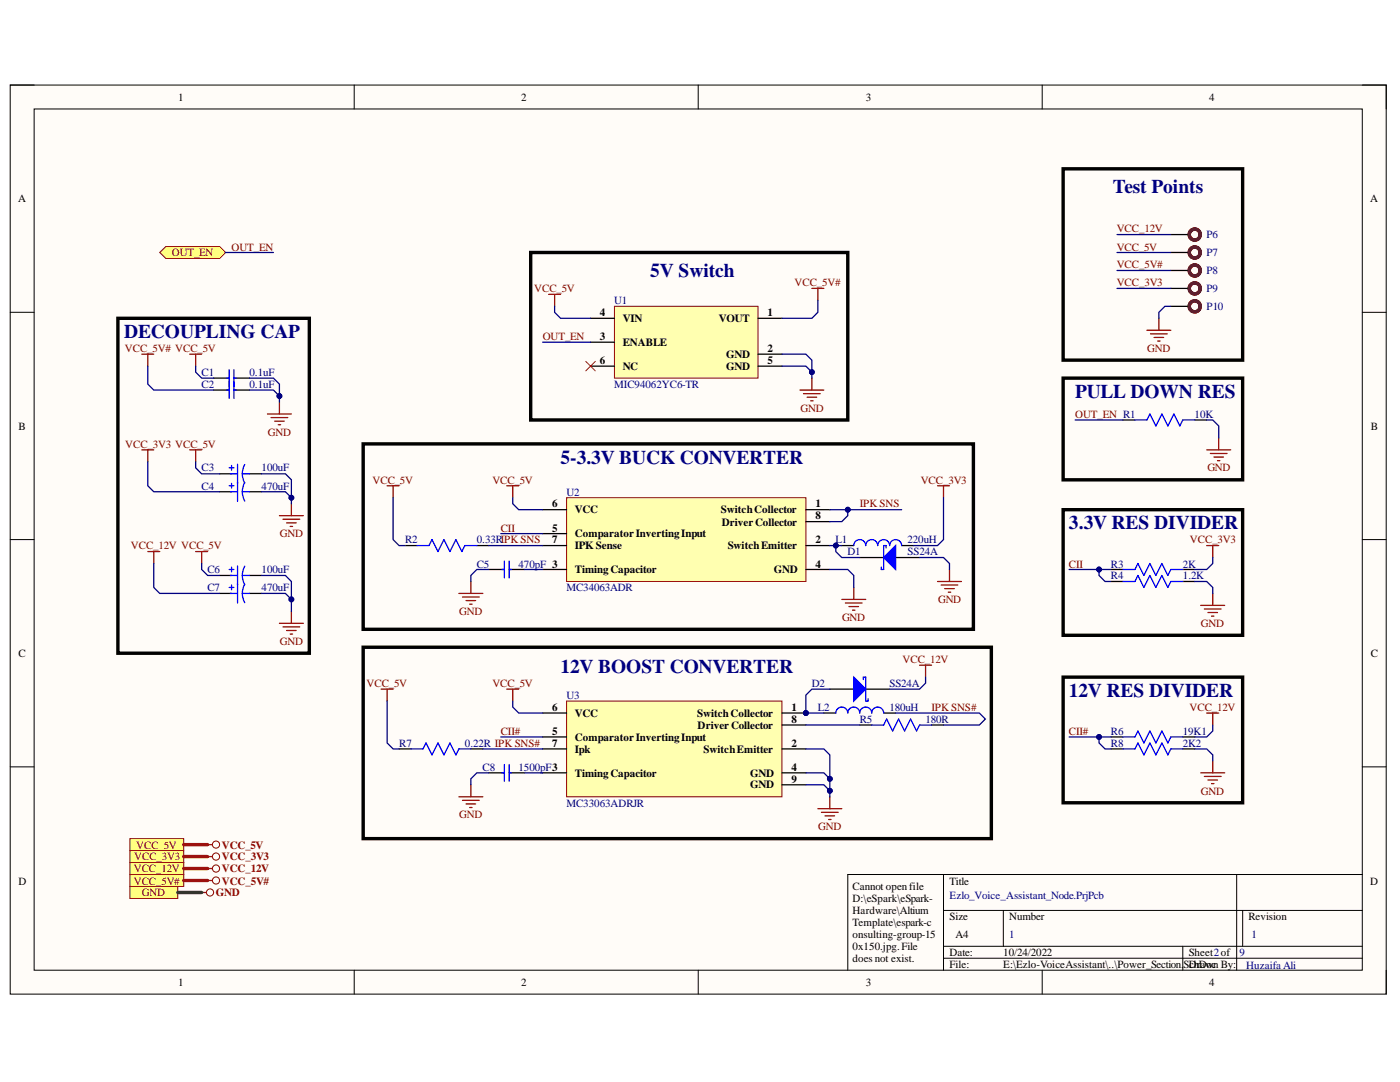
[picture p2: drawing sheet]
<svg xmlns="http://www.w3.org/2000/svg" width="279mm" height="216mm" viewBox="0 0 279 216" stroke-linecap="round" stroke-linejoin="round" font-family="sans-serif">
<path d="M2 17h274.6v181.4h-274.6z" fill-rule="evenodd" fill="#fffcf8"/>
<path d="M2 17h274.6v181.4h-274.6z" fill="none" stroke="#000" stroke-width=".2"/>
<path d="M6.8 21.7h265.1v171.9h-265.1z" fill-rule="evenodd" fill="#fffcf8"/>
<g fill="none" stroke="#000" stroke-width=".2">
<path d="M2 17h4.8M70.7 17v4.7M139.3 17v4.7M208 17v4.7M271.9 17h4.7v4.7M6.8 21.7h265.1v171.9h-265.1zM2 62.3h4.8M271.9 62.3h4.7M2 107.7h4.8M271.9 107.7h4.7M2 153h4.8M271.9 153h4.7"/>
<path d="M188.3 174.5v19.1M246.8 174.5v19.1M271.9 174.5h-102.7v19.1M70.7 193.6v4.8M139.3 193.6v4.8M188.3 181.7h83.6M188.3 188.8h83.6M188.3 191.2h83.6M200.2 181.7v7.1M208 193.6v4.8M236.1 188.8v4.8M248 181.7v7.1"/>
<path d="M276.6 193.6v4.8"/>
</g>
<g fill="none" stroke="#800000" stroke-width=".25">
<path d="M28.3 89.8h2.4M29.5 89.8v2.4M37.9 89.8h2.3M39 89.8v2.4M77.3 96.9h2.3M78.4 96.9v2.4M101.1 96.9h2.4M102.3 96.9v2.4M187.1 96.9h2.4M188.3 96.9v2.4M55.8 102.9h4.7M56.5 103.6h3.3"/>
<path d="M57.2 104.3h1.9M57.9 105h.5M58.2 100.5v2.4M91.6 118.4h4.8M92.3 119.1h3.3M93 119.8h1.9M94 116v2.4M168 119.6h4.8M170.4 117.2v2.4M187.1 116h4.8M187.8 116.7h3.4M188.5 117.5h1.9"/>
<path d="M189.2 118.2h.5M189.5 113.6v2.4M240.8 108.9h2.4M242 108.9v2.3M242 118.4v2.4M93.7 120.6h.5M168.7 120.3h3.4M169.4 121h1.9M170.1 121.8h.5M239.6 120.8h4.8M240.4 121.5h3.3M241.1 122.2h1.9"/>
<path d="M241.8 122.9h.5"/>
</g>
<path d="M80.8 108.9h2.4M95.2 108.9h2.4M97.6 113.6h3.1M101.6 113.6h3.1M171.6 111.2h4.8M178.7 111.2h4.8" fill="none" stroke="#000" stroke-width=".25"/>
<path d="M83.2 108.9h2.4l.6-1.2 1.2 2.4 1.2-2.4 1.2 2.4 1.2-2.4 1.2 2.4 .6-1.2h2.4M100.2 113.6h.5M100.7 112v3.3M101.6 112v3.3M101.6 113.6h.5" fill="none" stroke="#00f" stroke-width=".25"/>
<path d="M72.5 88.6h121.8v37h-121.8z" fill="none" stroke="#000" stroke-width=".68"/>
<path d="M176.4 111.2l2.3-2.3v4.7z" fill="#00f"/>
<g fill="none" stroke="#00f" stroke-width=".25">
<path d="M45.7 93.3h1M45.7 96.9h1M46 94.5h1.4M46 98.1h1.4M46.2 92.9v.9M46.2 96.4v1M47.4 92.6v7.4M48.4 94.5l.1 1.2 .3 .7M48.4 98.1l.1 1.2 .3 .7M48.4 94.5h1.4M48.4 98.1h1.4M48.8 92.7l-.3 .7-.1 1.1"/>
<path d="M48.8 96.3l-.3 .7-.1 1.1M170.4 108.9a1.19 1.19 0 0 1 1.2-1.2 1.19 1.19 0 0 1 1.2 1.2 1.19 1.19 0 0 1 1.2-1.2 1.19 1.19 0 0 1 1.2 1.2 1.19 1.19 0 0 1 1.2-1.2 1.19 1.19 0 0 1 1.1 1.2 1.2 1.2 0 0 1 1.2-1.2 1.2 1.2 0 0 1 1.2 1.2M176.4 111.2l2.3-2.3v4.7zM176.8 109.3v-.4h-.4v4.7h-.5v-.4M224.1 113.6h2.4l.6-1.2 1.2 2.4 1.2-2.4 1.2 2.4 1.2-2.4 1.2 2.4 .6-1.2h2.4M224.1 116h2.4l.6-1.2 1.2 2.4 1.2-2.4 1.2 2.4 1.2-2.4 1.2 2.4 .6-1.2h2.4"/>
</g>
<path d="M43.8 94.5h2.4M43.8 98.1h2.4M49.8 94.5h2.4M49.8 98.1h2.4M168 108.9h2.4M179.9 108.9h2.4M221.7 113.6h2.4M221.7 116h2.4M236.1 113.6h2.3M236.1 116h2.3" fill="none" stroke="#000" stroke-width=".25"/>
<path d="M122.6 61.1h28.7v14.3h-28.7z" fill-rule="evenodd" fill="#ffffb0"/>
<path d="M122.6 61.1h28.7v14.3h-28.7z" fill="none" stroke="#800000" stroke-width=".2"/>
<path d="M117.9 63.5h4.7M117.9 68.3h4.7M117.9 73.1h4.7M151.3 63.5h4.8M151.3 70.7h4.8M151.3 73.1h4.8" fill="none" stroke="#000" stroke-width=".25"/>
<path d="M109.5 58.7h2.4M110.7 58.7v2.4M162 57.5h2.4M163.2 57.5v2.4M159.6 77.8h4.8M160.4 78.6h3.3M161.1 79.3h1.9M161.8 80h.5M162 75.4v2.4" fill="none" stroke="#800000" stroke-width=".25"/>
<path d="M116.9 72.1l1.9 1.9M118.8 72.1l-1.9 1.9" fill="none" stroke="#f00" stroke-width=".2"/>
<path d="M113.1 99.3h47.7v16.7h-47.7z" fill-rule="evenodd" fill="#ffffb0"/>
<path d="M113.1 99.3h47.7v16.7h-47.7z" fill="none" stroke="#800000" stroke-width=".2"/>
<path d="M108.3 101.7h4.8M108.3 108.9h4.8M108.3 113.6h4.8M108.3 106.5h4.8M160.8 101.7h4.8M160.8 108.9h4.8M160.8 113.6h4.8M160.8 104.1h4.8" fill="none" stroke="#000" stroke-width=".25"/>
<path d="M91.6 159h4.8M92.3 159.7h3.3M94 156.6v2.4M165.6 159v2.4M93 160.4h1.9M93.7 161.1h.5M163.2 161.4h4.8M163.9 162.1h3.4M164.7 162.8h1.9M165.4 163.5h.4" fill="none" stroke="#800000" stroke-width=".25"/>
<path d="M72.5 129.1h125.3v38.2h-125.3z" fill="none" stroke="#000" stroke-width=".68"/>
<circle cx="160.8" cy="142.3" r=".48" fill="#000080"/>
<circle cx="160.8" cy="142.3" r=".48" fill="none" stroke="#000080" stroke-width=".2"/>
<path d="M113.1 139.9h43v19.1h-43z" fill-rule="evenodd" fill="#ffffb0"/>
<path d="M113.1 139.9h43v19.1h-43z" fill="none" stroke="#800000" stroke-width=".2"/>
<path d="M156.1 142.3h4.7" fill="none" stroke="#000" stroke-width=".25"/>
<circle cx="160.8" cy="142.3" r=".48" fill="#000080"/>
<circle cx="160.8" cy="142.3" r=".48" fill="none" stroke="#000080" stroke-width=".2"/>
<g fill="none" stroke="#000" stroke-width=".25">
<path d="M165.6 137.5h4.8M172.8 137.5h4.7M79.6 149.4h2.4M94 149.4h2.4M97.6 154.2h3.1M101.6 154.2h3.1M108.3 149.4h4.8M108.3 154.2h4.8M108.3 147.1h4.8M108.3 142.3h4.8M156.1 149.4h4.7M156.1 154.2h4.7"/>
<path d="M156.1 144.7h4.7M156.1 156.6h4.7M164.4 142.3h2.4M171.6 144.7h2.4M176.4 142.3h2.3M185.9 144.7h2.4"/>
</g>
<g fill="none" stroke="#800000" stroke-width=".25">
<path d="M29.5 110.1h2.4M30.7 110.1v2.3M39 110.1h2.4M40.2 110.1v2.3M55.8 124.4h4.7M56.5 125.1h3.3M57.2 125.8h1.9M57.9 126.5h.5M58.2 122v2.4M76.1 137.5h2.3M77.3 137.5v2.4M101.1 137.5h2.4"/>
<path d="M102.3 137.5v2.4M183.5 132.7h2.4M184.7 132.7v2.4M239.6 154.2h4.8M240.4 154.9h3.3M240.8 142.3h2.4M241.1 155.6h1.9M241.8 156.4h.5M242 142.3v2.4M242 151.8v2.4"/>
</g>
<path d="M23.5 63.5h38.2v66.8h-38.2z" fill="none" stroke="#000" stroke-width=".68"/>
<path d="M82 149.4h2.4l.6-1.2 1.2 2.4 1.2-2.4 1.2 2.4 1.2-2.4 1.2 2.4 .6-1.2h2.4M100.2 154.2h.5M100.7 152.5v3.4M101.6 152.5v3.4M101.6 154.2h.5M166.8 142.3a1.2 1.2 0 0 1 1.2-1.2 1.2 1.2 0 0 1 1.2 1.2 1.19 1.19 0 0 1 1.2-1.2 1.19 1.19 0 0 1 1.2 1.2 1.19 1.19 0 0 1 1.2-1.2 1.19 1.19 0 0 1 1.2 1.2 1.19 1.19 0 0 1 1.2-1.2 1.19 1.19 0 0 1 1.2 1.2M174 144.7h2.4l.6-1.2 1.1 2.4 1.2-2.4 1.2 2.4 1.2-2.4 1.2 2.4 .6-1.2h2.4" fill="none" stroke="#00f" stroke-width=".25"/>
<path d="M170.4 135.1l2.4 2.4-2.4 2.4z" fill="#00f"/>
<path d="M45.3 75.4h.4M45.3 77.8h.4M45.7 73.8v5.7M46.7 73.8v5.7M46.7 75.4h.5M46.7 77.8h.5M226.5 83.8h2.4l.6-1.2 1.2 2.4 1.2-2.4 1.2 2.4 1.2-2.4 1.2 2.4 .6-1.2h2.3M170.4 135.1l2.4 2.4-2.4 2.4zM172.3 135.6v-.5h.5v4.8h.4v-.5M224.1 149.4h2.4l.6-1.2 1.2 2.4 1.2-2.4 1.2 2.4 1.2-2.4 1.2 2.4 .6-1.2h2.4" fill="none" stroke="#00f" stroke-width=".25"/>
<path d="M42.6 75.4h3.1M42.6 77.8h3.1M46.7 75.4h3.1M46.7 77.8h3.1M224.1 83.8h2.4M238.4 83.8h2.4M221.7 149.4h2.4M236.1 149.4h2.3" fill="none" stroke="#000" stroke-width=".25"/>
<path d="M105.9 50.4h63.3v33.4h-63.3zM212.2 75.5h35.8v20.2h-35.8zM212.2 101.7h35.8v25.1h-35.8zM212.2 135.1h35.8v25.1h-35.8z" fill="none" stroke="#000" stroke-width=".68"/>
<g fill="none" stroke="#800000" stroke-width=".25">
<path d="M28.3 70.7h2.4M29.5 70.7v2.4M37.9 70.7h2.3M39 70.7v2.4M53.4 82.6h4.8M54.1 83.3h3.3M54.8 84h1.9M55.5 84.8h.5M55.8 80.2v2.4M240.8 89.8h4.8M241.5 90.5h3.4M242.3 91.2h1.9"/>
<path d="M243 91.9h.5M243.2 87.4v2.4"/>
</g>
<path d="M31.9 50.4l1.2-1.2h10.7l1.2 1.2-1.2 1.2h-10.7z" fill-rule="evenodd" fill="#ffff80"/>
<path d="M31.9 50.4l1.2-1.2h10.7l1.2 1.2-1.2 1.2h-10.7z" fill="none" stroke="#800000" stroke-width=".2"/>
<path d="M25.9 174.5h10.8v2.4h-10.8z" fill-rule="evenodd" fill="#ffff80"/>
<path d="M25.9 174.5h10.8v2.4h-10.8z" fill="none" stroke="#800000" stroke-width=".2"/>
<path d="M25.9 176.9h9.6v2.4h-9.6z" fill-rule="evenodd" fill="#ffff80"/>
<g fill="none" stroke="#800000" stroke-width=".2">
<path d="M25.9 176.9h9.6v2.4h-9.6z"/>
<circle cx="41.9" cy="178.1" r=".72"/>
<circle cx="43.1" cy="175.7" r=".72"/>
</g>
<path d="M40.2 178.1h1M41.4 175.7h1" fill="none" stroke="#800000" stroke-width=".25"/>
<path d="M25.9 172.1h10.8v2.4h-10.8z" fill-rule="evenodd" fill="#ffff80"/>
<g fill="none" stroke="#800000" stroke-width=".2">
<path d="M25.9 172.1h10.8v2.4h-10.8z"/>
<circle cx="43.1" cy="173.3" r=".72"/>
</g>
<path d="M41.4 173.3h1" fill="none" stroke="#800000" stroke-width=".25"/>
<path d="M25.9 169.7h10.8v2.4h-10.8z" fill-rule="evenodd" fill="#ffff80"/>
<g fill="none" stroke="#800000" stroke-width=".2">
<path d="M25.9 169.7h10.8v2.4h-10.8z"/>
<circle cx="43.1" cy="170.9" r=".72"/>
</g>
<path d="M41.4 170.9h1" fill="none" stroke="#800000" stroke-width=".25"/>
<path d="M25.9 167.3h10.8v2.4h-10.8z" fill-rule="evenodd" fill="#ffff80"/>
<g fill="none" stroke="#800000" stroke-width=".2">
<path d="M25.9 167.3h10.8v2.4h-10.8z"/>
<circle cx="43.1" cy="168.5" r=".72"/>
</g>
<path d="M228.9 65.9h4.8M229.6 66.6h3.3M230.3 67.3h1.9M231 68.1h.5M231.3 63.5v2.4M41.4 168.5h1" fill="none" stroke="#800000" stroke-width=".25"/>
<path d="M233.7 46.8h3.5M233.7 54h3.5M233.7 50.4h3.5M233.7 57.6h3.5M233.7 61.1h3.5M43.8 114.8h2.4M43.8 118.4h2.4M49.8 114.8h2.4M49.8 118.4h2.4M221.7 147.1h2.4M236.1 147.1h2.3" fill="none" stroke="#000" stroke-width=".25"/>
<g fill="none" stroke="#00f" stroke-width=".25">
<path d="M45.7 113.6h1M45.7 117.2h1M46 114.8h1.4M46 118.4h1.4M46.2 113.2v.9M46.2 116.7v1M47.4 112.9v7.4M48.4 114.8l.1 1.2 .3 .7M48.4 118.4l.1 1.2 .3 .7M48.4 114.8h1.4M48.4 118.4h1.4M48.8 113l-.3 .7-.1 1.1"/>
<path d="M48.8 116.6l-.3 .7-.1 1.1M224.1 147.1h2.4l.6-1.2 1.2 2.3 1.2-2.3 1.2 2.3 1.2-2.3 1.2 2.3 .6-1.1h2.4"/>
</g>
<g fill="none" stroke="#5b0f00" stroke-width=".68">
<circle cx="238.4" cy="50.4" r="1.1"/>
<circle cx="238.4" cy="46.8" r="1.1"/>
<circle cx="238.4" cy="57.5" r="1.1"/>
<circle cx="238.4" cy="54" r="1.1"/>
<circle cx="238.4" cy="61.1" r="1.1"/>
</g>
<path d="M212.2 33.7h35.8v38.2h-35.8z" fill="none" stroke="#000" stroke-width=".68"/>
<path d="M78.4 99.3v8.4l1.2 1.2h1.2M102.3 99.3v1.2l1.2 1.2h4.8M97.6 113.6h-2.4l-1.2 1.2v1.2M97.6 108.9h10.7M99.9 106.5h8.4M104.7 113.6h3.6M165.6 113.6h3.6l1.2 1.2v2.4M169.2 101.7v1.2l-1.2 1.2h-2.4" fill="none" stroke="#000080" stroke-width=".25"/>
<circle cx="169.2" cy="101.7" r=".48" fill="#000080"/>
<circle cx="169.2" cy="101.7" r=".48" fill="none" stroke="#000080" stroke-width=".2"/>
<path d="M166.8 108.9v1.2l1.2 1.1h3.6" fill="none" stroke="#000080" stroke-width=".25"/>
<circle cx="166.8" cy="108.9" r=".48" fill="#000080"/>
<circle cx="166.8" cy="108.9" r=".48" fill="none" stroke="#000080" stroke-width=".2"/>
<path d="M188.3 99.3v8.4l-1.2 1.2h-4.8M183.5 111.2h4.8l1.2 1.2v1.2M219.3 113.6v1.2l1.2 1.2h1.2" fill="none" stroke="#000080" stroke-width=".25"/>
<circle cx="219.3" cy="113.6" r=".48" fill="#000080"/>
<circle cx="219.3" cy="113.6" r=".48" fill="none" stroke="#000080" stroke-width=".2"/>
<path d="M29.5 92.2v4.7l1.2 1.2h13.1M39 92.2v1.1l1.2 1.2h3.6M52.2 94.5h4.8l1.2 1.2v4.8M238.4 116h2.4l1.2 1.2v1.2M242 111.2v1.2l-1.2 1.2h-2.4" fill="none" stroke="#000080" stroke-width=".25"/>
<circle cx="58.2" cy="99.3" r=".48" fill="#000080"/>
<circle cx="58.2" cy="99.3" r=".48" fill="none" stroke="#000080" stroke-width=".2"/>
<path d="M165.6 108.9h2.4" fill="none" stroke="#000080" stroke-width=".25"/>
<circle cx="166.8" cy="108.9" r=".48" fill="#000080"/>
<circle cx="166.8" cy="108.9" r=".48" fill="none" stroke="#000080" stroke-width=".2"/>
<path d="M165.6 101.7h14.3" fill="none" stroke="#000080" stroke-width=".25"/>
<circle cx="169.2" cy="101.7" r=".48" fill="#000080"/>
<circle cx="169.2" cy="101.7" r=".48" fill="none" stroke="#000080" stroke-width=".2"/>
<path d="M52.2 98.1h4.8l1.2 1.2" fill="none" stroke="#000080" stroke-width=".25"/>
<circle cx="58.2" cy="99.3" r=".48" fill="#000080"/>
<circle cx="58.2" cy="99.3" r=".48" fill="none" stroke="#000080" stroke-width=".2"/>
<path d="M110.7 61.1v1.2l1.2 1.2h6M156.1 73.1h4.7l1.2 1.2" fill="none" stroke="#000080" stroke-width=".25"/>
<circle cx="162" cy="74.3" r=".48" fill="#000080"/>
<circle cx="162" cy="74.3" r=".48" fill="none" stroke="#000080" stroke-width=".2"/>
<path d="M156.1 70.7h4.7l1.2 1.2v3.5" fill="none" stroke="#000080" stroke-width=".25"/>
<circle cx="162" cy="74.3" r=".48" fill="#000080"/>
<circle cx="162" cy="74.3" r=".48" fill="none" stroke="#000080" stroke-width=".2"/>
<path d="M163.2 59.9v2.4l-1.2 1.2h-5.9M77.3 139.9v8.3l1.1 1.2h1.2M102.3 139.9v1.2l1.2 1.2h4.8M97.6 154.2h-2.4l-1.2 1.2v1.2M99.9 147.1h8.4M104.7 154.2h3.6M160.8 156.6h3.6l1.2 1.2" fill="none" stroke="#000080" stroke-width=".25"/>
<circle cx="165.6" cy="157.8" r=".48" fill="#000080"/>
<circle cx="165.6" cy="157.8" r=".48" fill="none" stroke="#000080" stroke-width=".2"/>
<path d="M160.8 154.2h3.6l1.2 1.2v3.6" fill="none" stroke="#000080" stroke-width=".25"/>
<circle cx="165.6" cy="157.8" r=".48" fill="#000080"/>
<circle cx="165.6" cy="157.8" r=".48" fill="none" stroke="#000080" stroke-width=".2"/>
<circle cx="165.6" cy="155.4" r=".48" fill="#000080"/>
<circle cx="165.6" cy="155.4" r=".48" fill="none" stroke="#000080" stroke-width=".2"/>
<path d="M184.7 135.1v1.2l-1.2 1.2h-6M96.4 149.4h11.9M160.8 149.4h3.6l1.2 1.2v4.8M160.8 144.7h10.8M178.7 142.3h16.8l1.2 1.2-1.2 1.2h-7.2" fill="none" stroke="#000080" stroke-width=".25"/>
<circle cx="165.6" cy="155.4" r=".48" fill="#000080"/>
<circle cx="165.6" cy="155.4" r=".48" fill="none" stroke="#000080" stroke-width=".2"/>
<path d="M165.6 137.5h-3.6l-1.2 1.2v3.6h3.6" fill="none" stroke="#000080" stroke-width=".25"/>
<circle cx="160.8" cy="142.3" r=".48" fill="#000080"/>
<circle cx="160.8" cy="142.3" r=".48" fill="none" stroke="#000080" stroke-width=".2"/>
<path d="M40.2 112.4v1.2l1.2 1.2h2.4M52.2 118.4h4.8l1.2 1.2" fill="none" stroke="#000080" stroke-width=".25"/>
<circle cx="58.2" cy="119.6" r=".48" fill="#000080"/>
<circle cx="58.2" cy="119.6" r=".48" fill="none" stroke="#000080" stroke-width=".2"/>
<path d="M52.2 114.8h4.8l1.2 1.2v6" fill="none" stroke="#000080" stroke-width=".25"/>
<circle cx="58.2" cy="119.6" r=".48" fill="#000080"/>
<circle cx="58.2" cy="119.6" r=".48" fill="none" stroke="#000080" stroke-width=".2"/>
<path d="M30.7 112.4v4.8l1.2 1.2h11.9M219.3 147.1v1.1l1.2 1.2h1.2" fill="none" stroke="#000080" stroke-width=".25"/>
<circle cx="219.3" cy="147.1" r=".48" fill="#000080"/>
<circle cx="219.3" cy="147.1" r=".48" fill="none" stroke="#000080" stroke-width=".2"/>
<path d="M39 73.1v1.2l1.2 1.1h2.4M49.8 75.4h4.8l1.2 1.2v2.4M108.3 68.3h9.6M214.6 83.8h9.5M240.8 83.8h1.2l1.2 1.2v2.4M238.4 149.4h2.4l1.2 1.2v1.2M242 144.7v1.2l-1.2 1.2h-2.4" fill="none" stroke="#000080" stroke-width=".25"/>
<circle cx="55.8" cy="79" r=".48" fill="#000080"/>
<circle cx="55.8" cy="79" r=".48" fill="none" stroke="#000080" stroke-width=".2"/>
<path d="M29.5 73.1v3.5l1.2 1.2h11.9M49.8 77.8h4.8l1.2 1.2v1.2" fill="none" stroke="#000080" stroke-width=".25"/>
<circle cx="55.8" cy="79" r=".48" fill="#000080"/>
<circle cx="55.8" cy="79" r=".48" fill="none" stroke="#000080" stroke-width=".2"/>
<path d="M45 50.4h9.6M222.9 50.4h10.8M222.9 54h10.8M222.9 46.8h10.8M222.9 57.6h10.8M233.7 61.1h-1.2l-1.2 1.2v1.2M213.4 113.6h8.3" fill="none" stroke="#000080" stroke-width=".25"/>
<path d="M35.5 178.1h4.7" fill="none" stroke="#274e13" stroke-width=".68"/>
<path d="M36.7 170.9h4.7M36.7 168.5h4.7M36.7 175.7h4.7M36.7 173.3h4.7" fill="none" stroke="#f00" stroke-width=".68"/>
<circle cx="219.3" cy="113.6" r=".48" fill="#000080"/>
<circle cx="219.3" cy="113.6" r=".48" fill="none" stroke="#000080" stroke-width=".2"/>
<path d="M213.4 147.1h8.3" fill="none" stroke="#000080" stroke-width=".25"/>
<circle cx="219.3" cy="147.1" r=".48" fill="#000080"/>
<circle cx="219.3" cy="147.1" r=".48" fill="none" stroke="#000080" stroke-width=".2"/>
<g font-size="3.9" fill="#000080">
<text x="222.1" y="38.6">Test Points</text>
<text x="129.8" y="55.3">5V Switch</text>
<text x="24.8" y="67.5">DECOUPLING CAP</text>
<text x="214.6" y="79.4">PULL DOWN RES</text>
<text x="111.9" y="92.6">5-3.3V BUCK CONVERTER</text>
<text x="213.3" y="105.6">3.3V RES DIVIDER</text>
<text x="111.9" y="134.3">12V BOOST CONVERTER</text>
<text x="213.3" y="139.1">12V RES DIVIDER</text>
</g>
<g font-size="2.2">
<text x="35.6" y="20.1">1</text>
<text x="104" y="20.1">2</text>
<text x="172.8" y="20.1">3</text>
<text x="241.3" y="20.1">4</text>
<text x="3.6" y="40.4">A</text>
<text x="273.5" y="40.4">A</text>
<text x="119.7" y="63.1">4</text>
<text x="124.3" y="64.3">VIN</text>
<text x="143.5" y="64.3">VOUT</text>
<text x="153.2" y="63.1">1</text>
<text x="119.7" y="67.9">3</text>
<text x="124.3" y="69.1">ENABLE</text>
<text x="144.9" y="71.4">GND</text>
<text x="153.2" y="70.3">2</text>
<text x="119.7" y="72.6">6</text>
<text x="124.3" y="73.8">NC</text>
<text x="144.9" y="73.8">GND</text>
<text x="153.2" y="72.6">5</text>
<text x="3.7" y="85.7">B</text>
<text x="273.6" y="85.7">B</text>
<text x="110.2" y="101.3">6</text>
<text x="162.7" y="101.3">1</text>
<text x="110.2" y="106.1">5</text>
<text x="114.7" y="107.2">ComparatorInvertingInput</text>
<text x="114.7" y="102.4">VCC</text>
<text x="143.9" y="102.4">SwitchCollector</text>
<text x="144" y="104.9">Driver Collector</text>
<text x="162.7" y="103.6">8</text>
<text x="110.2" y="108.4">7</text>
<text x="114.7" y="109.6">IPK Sense</text>
<text x="145.2" y="109.6">SwitchEmitter</text>
<text x="162.7" y="108.4">2</text>
<text x="162.7" y="113.2">4</text>
<text x="114.7" y="114.4">TimingCapacitor</text>
<text x="154.4" y="114.4">GND</text>
<text x="3.7" y="131.1">C</text>
<text x="273.6" y="131.1">C</text>
<text x="110.2" y="141.9">6</text>
<text x="114.7" y="143.1">VCC</text>
<text x="139.1" y="143.1">SwitchCollector</text>
<text x="158" y="141.9">1</text>
<text x="110.2" y="146.6">5</text>
<text x="110.2" y="149">7</text>
<text x="114.7" y="147.8">ComparatorInvertingInput</text>
<text x="139.2" y="145.4">Driver Collector</text>
<text x="158" y="149">2</text>
<text x="158" y="144.2">8</text>
<text x="114.7" y="155">TimingCapacitor</text>
<text x="114.7" y="150.2">Ipk</text>
<text x="140.4" y="150.2">SwitchEmitter</text>
<text x="149.7" y="155">GND</text>
<text x="158" y="153.8">4</text>
<text x="149.7" y="157.3">GND</text>
<text x="158" y="156.1">9</text>
<text x="3.7" y="176.5">D</text>
<text x="170.2" y="177.7">Cannot openfile</text>
<text x="189.5" y="176.5">Title</text>
<text x="273.5" y="176.5">D</text>
<text x="170.2" y="180">D:\eSpark\eSpark-</text>
<text x="170.2" y="182.4">Hardware\Altium</text>
<text x="170.2" y="184.8">Template\espark-c</text>
<text x="189.5" y="183.6">Size</text>
<text x="201.4" y="183.6">Number</text>
<text x="249.1" y="183.6">Revision</text>
<text x="170.2" y="187.2">onsulting-group-15</text>
<text x="170.2" y="189.6">0x150.jpg.File</text>
<text x="170.2" y="191.9">does not exist.</text>
<text x="189.5" y="190.8">Date:</text>
<text x="190.7" y="187.2">A4</text>
<text x="200.2" y="190.8">10/24/2022</text>
<text x="237.2" y="190.8">Sheet2of</text>
<text x="35.6" y="196.8">1</text>
<text x="104" y="196.8">2</text>
<text x="172.8" y="196.8">3</text>
<text x="189.5" y="193.1">File:</text>
<text x="200.2" y="193.1">E:\Ezlo-VoiceAssistant\..\Power_Section.</text>
<text x="236.2" y="193.1">SDrawn By:</text>
<text x="237.3" y="193.1">chDoc</text>
<text x="241.3" y="196.8">4</text>
</g>
<g font-size="2.2" fill="#800000">
<text x="222.9" y="46.4">VCC_12V</text>
<text x="34.3" y="51.2">OUT_EN</text>
<text x="46.2" y="50">OUT_EN</text>
<text x="222.9" y="50">VCC_5V</text>
<text x="222.9" y="53.5">VCC_5V#</text>
<text x="106.6" y="58.3">VCC_5V</text>
<text x="158.6" y="57.1">VCC_5V#</text>
<text x="222.9" y="57.1">VCC_3V3</text>
<text x="24.9" y="70.3">VCC_5V# VCC_5V</text>
<text x="108.3" y="67.9">OUT_EN</text>
<text x="229" y="70.3">GND</text>
<text x="159.8" y="82.2">GND</text>
<text x="214.6" y="83.3">OUT_EN R1</text>
<text x="25" y="89.3">VCC_3V3 VCC_5V</text>
<text x="53.5" y="87">GND</text>
<text x="241" y="94.1">GND</text>
<text x="74.3" y="96.5">VCC_5V</text>
<text x="98.3" y="96.5">VCC_5V</text>
<text x="171.6" y="101.3">IPK SNS</text>
<text x="183.8" y="96.5">VCC_3V3</text>
<text x="55.8" y="107.2">GND</text>
<text x="99.9" y="106.1">CII</text>
<text x="26.1" y="109.6">VCC_12V VCC_5V</text>
<text x="213.3" y="113.2">CII</text>
<text x="237.5" y="108.4">VCC_3V3</text>
<text x="91.7" y="122.8">GND</text>
<text x="168" y="124">GND</text>
<text x="187.2" y="120.3">GND</text>
<text x="239.7" y="125.1">GND</text>
<text x="55.8" y="128.7">GND</text>
<text x="73.2" y="137.1">VCC_5V</text>
<text x="98.3" y="137.1">VCC_5V</text>
<text x="180.1" y="132.3">VCC_12V</text>
<text x="185.9" y="141.9">IPK SNS#</text>
<text x="237.4" y="141.9">VCC_12V</text>
<text x="99.9" y="146.6">CII#</text>
<text x="213.3" y="146.6">CII#</text>
<text x="239.7" y="158.6">GND</text>
<text x="91.7" y="163.3">GND</text>
<text x="163.3" y="165.7">GND</text>
<text x="26.8" y="171.7">VCC_3V3</text>
<text x="27.2" y="169.3">VCC_5V</text>
<text x="44.3" y="171.7">VCC_3V3</text>
<text x="44.3" y="169.3">VCC_5V</text>
<text x="26.7" y="176.5">VCC_5V#</text>
<text x="26.7" y="174">VCC_12V</text>
<text x="28.3" y="178.9">GND</text>
<text x="43.1" y="178.9">GND</text>
<text x="44.3" y="176.5">VCC_5V#</text>
<text x="44.3" y="174">VCC_12V</text>
</g>
<g font-size="2.2" fill="#000080">
<text x="240.8" y="47.5">P6</text>
<text x="240.8" y="51.2">P7</text>
<text x="240.8" y="54.7">P8</text>
<text x="240.8" y="58.3">P9</text>
<text x="122.6" y="60.7">U1</text>
<text x="240.8" y="61.9">P10</text>
<text x="40.2" y="75">C1</text>
<text x="40.2" y="77.4">C2</text>
<text x="49.8" y="75">0.1uF</text>
<text x="49.8" y="77.4">0.1uF</text>
<text x="122.6" y="77.4">MIC94062YC6-TR</text>
<text x="238.4" y="83.3">10K</text>
<text x="40.2" y="94.1">C3</text>
<text x="52.2" y="94.1">100uF</text>
<text x="40.2" y="97.7">C4</text>
<text x="52.2" y="97.7">470uF</text>
<text x="113" y="98.9">U2</text>
<text x="80.9" y="108.4">R2</text>
<text x="95.1" y="108.4">0.33RIPK SNS</text>
<text x="95.1" y="113.2">C5</text>
<text x="103.5" y="113.2">470pF 3</text>
<text x="166.8" y="108.4">L1</text>
<text x="169.1" y="110.8">D1</text>
<text x="181.1" y="110.8">SS24A</text>
<text x="181.1" y="108.4">220uH</text>
<text x="221.7" y="113.2">R3</text>
<text x="236.1" y="113.2">2K</text>
<text x="41.4" y="114.4">C6</text>
<text x="41.4" y="118">C7</text>
<text x="52.2" y="114.4">100uF</text>
<text x="52.2" y="118">470uF</text>
<text x="113" y="118">MC34063ADR</text>
<text x="221.7" y="115.6">R4</text>
<text x="236.1" y="115.6">1.2K</text>
<text x="162" y="137.1">D2</text>
<text x="177.5" y="137.1">SS24A</text>
<text x="113" y="139.4">U3</text>
<text x="163.2" y="141.9">L2</text>
<text x="177.5" y="141.9">180uH</text>
<text x="79.7" y="149">R7</text>
<text x="92.8" y="149">0.22R IPK SNS#</text>
<text x="171.6" y="144.2">R5</text>
<text x="184.7" y="144.2">180R</text>
<text x="221.7" y="149">R8</text>
<text x="221.7" y="146.6">R6</text>
<text x="236.1" y="149">2K2</text>
<text x="236.1" y="146.6">19K1</text>
<text x="96.3" y="153.8">C8</text>
<text x="103.5" y="153.8">1500pF3</text>
<text x="113" y="161">MC33063ADRJR</text>
<text x="189.5" y="179.4">Ezlo_Voice_Assistant_Node.PrjPcb</text>
<text x="201.4" y="187.2">1</text>
<text x="247.4" y="190.8">9</text>
<text x="249.7" y="187.2">1</text>
<text x="248.7" y="193.4">Huzaifa Ali</text>
</g>
</svg>
